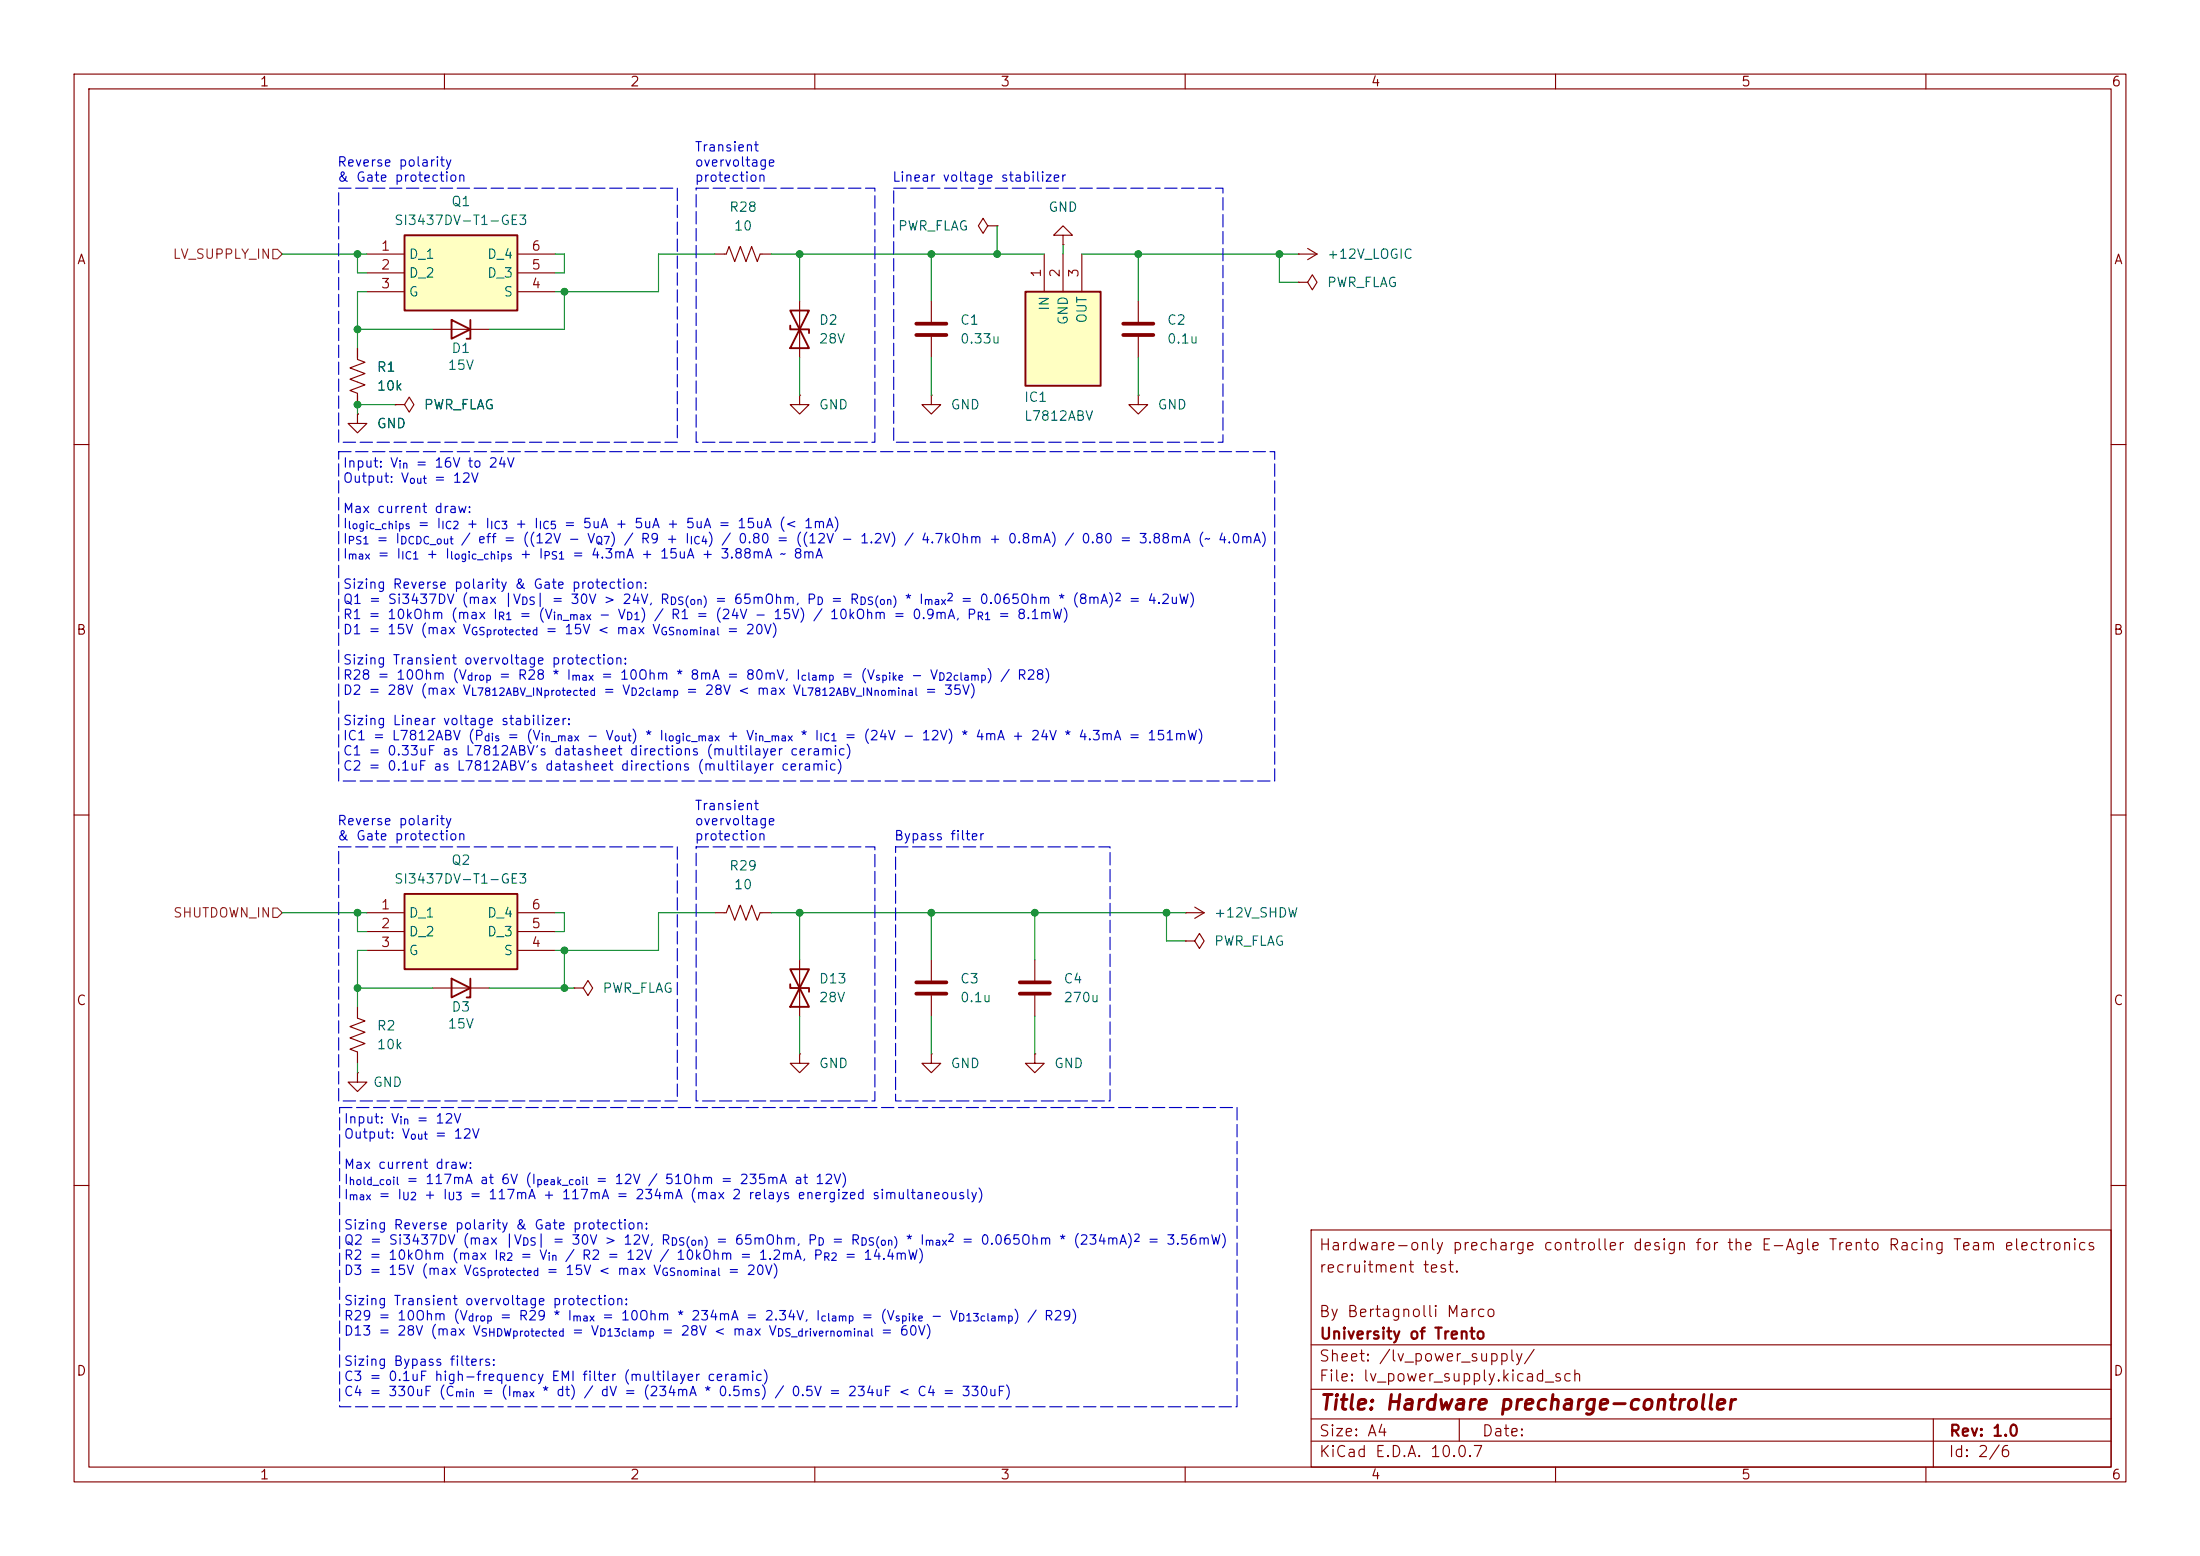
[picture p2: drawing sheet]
<svg xmlns="http://www.w3.org/2000/svg" width="297mm" height="210mm" viewBox="0 0 297 210" stroke-linecap="round" stroke-linejoin="round" font-family="sans-serif">
<g fill="none" stroke="#840000" stroke-width=".15">
<path d="M10 10h277v190h-277zM12 12h273v186h-273zM60 10v2M110 10v2M160 10v2M210 10v2M260 10v2M48.3 55.9v1.3h1.2l-1.2 1.2-1.3-1.2h1.3M48.3 55.9h.1M107.9 53.3v1.3h1.3l-1.3 1.3-1.2-1.3h1.2M107.9 53.3h.1M10 60h2"/>
<path d="M285 60h2M10 110h2M285 110h2M107.9 142.2v1.3h1.3l-1.3 1.3-1.2-1.3h1.2M107.9 142.2h.1M125.7 142.2v1.3h1.3l-1.3 1.3-1.2-1.3h1.2M125.7 142.2h.1M10 160h2M177 166h108v32h-108zM285 160h2M60 198v2M110 198v2"/>
<path d="M160 198v2M177 194.5h108M177 191.5h108M177 187.5h108M177 181.5h108M197 191.5v3M210 198v2M260 198v2M261 191.5v6.5"/>
</g>
<path d="M54.6 31.8h15.2v10.1h-15.2z" fill="#ffffc2"/>
<path d="M54.6 31.8h15.2v10.1h-15.2z" fill="none" stroke="#840000" stroke-width=".25"/>
<path d="M49.5 34.3h5.1M49.5 36.8h5.1M49.5 39.4h5.1M69.8 34.3h5.1M69.8 36.8h5.1M69.8 39.4h5.1M53.3 54.6h1.3l.6-1 .7 1-.7 1-.6-1M53.3 54.6h.1" fill="none" stroke="#840000" stroke-width=".15"/>
<path d="M138.4 39.4h10.2v12.7h-10.2z" fill="#ffffc2"/>
<path d="M138.4 39.4h10.2v12.7h-10.2zM61 43.2l2.5 1.3-2.5 1.2zM63.5 43.2v2.5h-.5M106.7 41.9h2.5l-2.5 5.1h2.5zM106.7 43.9v.6h2.5v.5M61 132.1l2.5 1.3-2.5 1.2zM63.5 132.1v2.5h-.5M106.7 130.8h2.5l-2.5 5.1h2.5zM106.7 132.8v.6h2.5v.5" fill="none" stroke="#840000" stroke-width=".25"/>
<g fill="none" stroke="#840000" stroke-width=".15">
<path d="M96.5 34.3h1.5l.4-1 .8 2 .7-2 .8 2 .8-2 .7 2 .4-1h1.5M141 34.3v5.1M143.5 31.8h1.3l-1.3-1.3-1.3 1.3h1.3v1.2M143.5 33h.1M143.5 34.3v5.1M146 34.3v5.1M48.3 47v1.5l1 .4-2.1 .8 2.1 .7-2.1 .8 2.1 .7-2.1 .8 1.1 .4v1.5M58.4 44.5h7.6M107.9 40.6v7.7M153.7 53.3v1.3h1.2l-1.2 1.3-1.3-1.3h1.3M153.7 53.3h.1M48.3 135.9v1.5l1 .4-2.1 .8 2.1 .7-2.1 .8 2.1 .7-2.1 .8 1.1 .4v1.5"/>
<path d="M58.4 133.4h7.6M77.5 133.4h1.2l.7 1 .6-1-.6-1.1-.7 1.1M77.5 133.4h.1M96.5 123.2h1.5l.4-1 .8 2 .7-2 .8 2 .8-2 .7 2 .4-1h1.5M107.9 129.5v7.7M125.7 129.5v2.8M125.7 134.4v2.8M139.7 129.5v2.8M139.7 134.4v2.8M160 123.2h.1M160 127h1.3l.6-1 .7 1-.7 1-.6-1M160 127h.1"/>
<path d="M160 123.2h2.6M161.3 122.4l1.3 .8M162.6 123.2l-1.3 .8M139.7 142.2v1.3h1.3l-1.3 1.3-1.3-1.3h1.3M139.7 142.2h.1"/>
</g>
<path d="M123.7 132.6h4.1M123.7 134.1h4.1M137.7 132.6h4M137.7 134.1h4" fill="none" stroke="#840000" stroke-width=".51"/>
<path d="M54.6 120.7h15.2v10.1h-15.2z" fill="#ffffc2"/>
<path d="M54.6 120.7h15.2v10.1h-15.2z" fill="none" stroke="#840000" stroke-width=".25"/>
<g fill="none" stroke="#840000" stroke-width=".15">
<path d="M133.3 30.5l-.6-1-.6 1 .6 1 .6-1h1.3M134.6 30.5h.1M175.3 38.1h1.2l.7-1 .6 1-.6 1-.7-1M175.3 38.1h.1M175.3 34.3h.1M175.3 34.3h2.5M176.5 33.5l1.3 .8M177.8 34.3l-1.3 .8M48.3 55.9h.1M48.3 47v1.3M48.3 53.3v1.3M53.3 54.6h.1"/>
<path d="M125.7 53.3v1.3h1.3l-1.3 1.3-1.2-1.3h1.2M125.7 53.3h.1M125.7 40.6v2.8M125.7 45.5v2.8M153.7 40.6v2.8M153.7 45.5v2.8M49.5 123.2h5.1M49.5 125.7h5.1M49.5 128.3h5.1M69.8 123.2h5.1M69.8 125.7h5.1M69.8 128.3h5.1"/>
<path d="M48.3 144.8v1.3h1.2l-1.2 1.2-1.3-1.2h1.3M48.3 144.8h.1"/>
</g>
<path d="M123.7 43.7h4.1M123.7 45.2h4.1M151.6 43.7h4.1M151.6 45.2h4.1" fill="none" stroke="#840000" stroke-width=".51"/>
<path d="M36.8 33.7h.7l.6 .6-.6 .6h-.7zM36.8 122.6h.7l.6 .6-.6 .6h-.7z" fill="none" stroke="#725600" stroke-width=".15"/>
<g fill="none" stroke="#009600" stroke-width=".15">
<path d="M38.1 34.3h11.4M48.3 34.3v2.5h1.2M49.5 39.4h-1.2v7.6M74.9 34.3h1.3v2.5h-1.3M76.2 39.4v5.1h-10.2M96.5 34.3h-7.6v5.1h-14M104.1 34.3h36.9M107.9 34.3v6.3M125.7 34.3v6.3M134.6 30.5v3.8M143.5 33v1.3M146 34.3h29.3"/>
<path d="M153.7 34.3v6.3M172.7 34.3v3.8h2.6M48.3 44.5h10.1M53.3 54.6h-5v1.3M107.9 48.3v5M125.7 48.3v5M153.7 48.3v5M38.1 123.2h11.4M48.3 123.2v2.5h1.2M48.3 133.4h10.1M49.5 128.3h-1.2v7.6M66 133.4h11.5"/>
<path d="M74.9 123.2h1.3v2.5h-1.3M76.2 128.3v5.1M96.5 123.2h-7.6v5.1h-14M104.1 123.2h55.9M107.9 123.2v6.3M107.9 137.2v5M125.7 123.2v6.3M125.7 137.2v5M139.7 123.2v6.3M139.7 137.2v5M157.5 123.2v3.8h2.5M48.3 143.5v1.3"/>
</g>
<path d="M45.7 25.4h45.7v34.3h-45.7zM94 25.4h24.1v34.3h-24.1zM120.6 25.4h44.5v34.3h-44.5zM45.7 61h126.4v44.4h-126.4zM45.7 114.3h45.7v34.3h-45.7zM94 114.3h24.1v34.3h-24.1zM120.9 114.3h29v34.3h-29zM45.8 149.5h121.2v40.4h-121.2z" fill="none" stroke="#0000c2" stroke-width=".15" stroke-dasharray="1.7 .6"/>
<g fill="#009600" stroke="#009600" stroke-width=".14">
<circle cx="107.9" cy="34.3" r=".46"/>
<circle cx="48.3" cy="44.5" r=".46"/>
<circle cx="48.3" cy="34.3" r=".46"/>
<circle cx="48.3" cy="123.2" r=".46"/>
<circle cx="48.3" cy="54.6" r=".46"/>
<circle cx="76.2" cy="39.4" r=".46"/>
<circle cx="107.9" cy="123.2" r=".46"/>
<circle cx="157.5" cy="123.2" r=".46"/>
<circle cx="139.7" cy="123.2" r=".46"/>
<circle cx="125.7" cy="123.2" r=".46"/>
<circle cx="48.3" cy="133.4" r=".46"/>
<circle cx="76.2" cy="128.3" r=".46"/>
<circle cx="76.2" cy="133.4" r=".46"/>
<circle cx="125.7" cy="34.3" r=".46"/>
<circle cx="153.7" cy="34.3" r=".46"/>
<circle cx="172.7" cy="34.3" r=".46"/>
<circle cx="134.6" cy="34.3" r=".46"/>
</g>
<text font-size="2" fill="#840000" x="178" y="190.8">Title: Hardware precharge-controller</text>
<g font-size="1.5" fill="#840000">
<text x="178" y="172.1">recruitment test.</text>
<text x="178" y="169.1">Hardware-only precharge controller design for the E-Agle Trento Racing Team electronics</text>
<text x="178" y="178.1">By Bertagnolli Marco</text>
<text x="178" y="184.1">Sheet: /lv_power_supply/</text>
<text x="178" y="181.1">University of Trento</text>
<text x="178" y="186.8">File: lv_power_supply.kicad_sch</text>
<text x="178" y="197">KiCad E.D.A. 10.0.7</text>
<text x="178" y="194.2">Size: A4</text>
<text x="200" y="194.2">Date:</text>
<text x="263" y="197">Id: 2/6</text>
<text x="263" y="194.2">Rev: 1.0</text>
</g>
<g font-size="1.3" fill="#840000">
<text x="35" y="12">1</text>
<text x="85" y="12">2</text>
<text x="135" y="12">3</text>
<text x="185" y="12">4</text>
<text x="235" y="12">5</text>
<text x="285" y="12">6</text>
<text x="10.3" y="36">A</text>
<text x="285.3" y="36">A</text>
<text x="10.2" y="86">B</text>
<text x="285.2" y="86">B</text>
<text x="10.2" y="136">C</text>
<text x="285.2" y="136">C</text>
<text x="10.2" y="186">D</text>
<text x="285.2" y="186">D</text>
<text x="35" y="200">1</text>
<text x="85" y="200">2</text>
<text x="135" y="200">3</text>
<text x="185" y="200">4</text>
<text x="235" y="200">5</text>
<text x="285" y="200">6</text>
</g>
<g font-size="1.3" fill="#0000c2">
<text x="45.4" y="22.8">Reverse polarity</text>
<text x="93.7" y="20.8">Transient</text>
<text x="93.7" y="22.8">overvoltage</text>
<text x="45.4" y="24.8">&amp; Gate protection</text>
<text x="93.7" y="24.9">protection</text>
<text x="120.4" y="24.8">Linear voltage stabilizer</text>
<text x="46.2" y="63.4">Input: V</text>
<text x="46.2" y="65.5">Output: V</text>
<text x="56" y="63.4">= 16V to 24V</text>
<text x="58.5" y="65.5">= 12V</text>
<text x="46.2" y="69.6">Max current draw:</text>
<text x="46.2" y="71.6">I</text>
<text x="56.3" y="71.6">= I</text>
<text x="62.9" y="71.6">+ I</text>
<text x="69.4" y="71.6">+ I</text>
<text x="76" y="71.6">= 5uA + 5uA + 5uA = 15uA (&lt; 1mA)</text>
<text x="46.2" y="73.7">I</text>
<text x="46.2" y="75.7">I</text>
<text x="50.7" y="73.7">= I</text>
<text x="50.9" y="75.7">= I</text>
<text x="57.4" y="75.7">+ I</text>
<text x="62.1" y="73.7">/ eff = ((12V - V</text>
<text x="70.1" y="75.7">+ I</text>
<text x="77.1" y="75.7">= 4.3mA + 15uA + 3.88mA ~ 8mA</text>
<text x="82.3" y="73.7">) / R9 + I</text>
<text x="95.4" y="73.7">) / 0.80 = ((12V - 1.2V) / 4.7kOhm + 0.8mA) / 0.80 = 3.88mA (~ 4.0mA)</text>
<text x="46.2" y="79.8">Sizing Reverse polarity &amp; Gate protection:</text>
<text x="46.2" y="81.8">Q1 = Si3437DV (max |V</text>
<text x="46.2" y="83.9">R1 = 10kOhm (max I</text>
<text x="70" y="83.9">= (V</text>
<text x="72.2" y="81.8">| = 30V &gt; 24V, R</text>
<text x="80.7" y="83.9">- V</text>
<text x="86.3" y="83.9">) / R1 = (24V - 15V) / 10kOhm = 0.9mA, P</text>
<text x="96.4" y="81.8">= 65mOhm, P</text>
<text x="112.1" y="81.8">= R</text>
<text x="122" y="81.8">* I</text>
<text x="129.6" y="81.8">= 0.065Ohm * (8mA)</text>
<text x="134.7" y="83.9">= 8.1mW)</text>
<text x="152.3" y="81.8">= 4.2uW)</text>
<text x="46.2" y="85.9">D1 = 15V (max V</text>
<text x="73.5" y="85.9">= 15V &lt; max V</text>
<text x="98" y="85.9">= 20V)</text>
<text x="46.2" y="90">Sizing Transient overvoltage protection:</text>
<text x="46.2" y="92.1">R28 = 10Ohm (V</text>
<text x="46.2" y="94.1">D2 = 28V (max V</text>
<text x="67.2" y="92.1">= R28 * I</text>
<text x="81" y="92.1">= 10Ohm * 8mA = 80mV, I</text>
<text x="81.3" y="94.1">= V</text>
<text x="92.5" y="94.1">= 28V &lt; max V</text>
<text x="113.5" y="92.1">= (V</text>
<text x="122.9" y="92.1">- V</text>
<text x="124.8" y="94.1">= 35V)</text>
<text x="133.1" y="92.1">) / R28)</text>
<text x="46.2" y="98.2">Sizing Linear voltage stabilizer:</text>
<text x="46.2" y="100.2">IC1 = L7812ABV (P</text>
<text x="68.4" y="100.2">= (V</text>
<text x="79.1" y="100.2">- V</text>
<text x="85.1" y="100.2">) * I</text>
<text x="98.1" y="100.2">+ V</text>
<text x="107.9" y="100.2">* I</text>
<text x="113.9" y="100.2">= (24V - 12V) * 4mA + 24V * 4.3mA = 151mW)</text>
<text x="46.2" y="102.3">C1 = 0.33uF as L7812ABV's datasheet directions (multilayer ceramic)</text>
<text x="46.2" y="104.3">C2 = 0.1uF as L7812ABV's datasheet directions (multilayer ceramic)</text>
<text x="45.4" y="111.7">Reverse polarity</text>
<text x="45.4" y="113.7">&amp; Gate protection</text>
<text x="93.7" y="109.7">Transient</text>
<text x="93.7" y="111.7">overvoltage</text>
<text x="93.7" y="113.8">protection</text>
<text x="120.6" y="113.7">Bypass filter</text>
<text x="46.3" y="152">Input: V</text>
<text x="46.3" y="154">Output: V</text>
<text x="56.1" y="152">= 12V</text>
<text x="58.6" y="154">= 12V</text>
<text x="46.3" y="158.1">Max current draw:</text>
<text x="46.3" y="160.1">I</text>
<text x="54.8" y="160.1">= 117mA at 6V (I</text>
<text x="80.3" y="160.1">= 12V / 51Ohm = 235mA at 12V)</text>
<text x="46.3" y="162.2">I</text>
<text x="46.3" y="166.3">Sizing Reverse polarity &amp; Gate protection:</text>
<text x="51" y="162.2">= I</text>
<text x="57.1" y="162.2">+ I</text>
<text x="63.3" y="162.2">= 117mA + 117mA = 234mA (max 2 relays energized simultaneously)</text>
<text x="46.3" y="168.3">Q2 = Si3437DV (max |V</text>
<text x="46.3" y="170.4">R2 = 10kOhm (max I</text>
<text x="46.3" y="172.4">D3 = 15V (max V</text>
<text x="70.1" y="170.4">= V</text>
<text x="72.3" y="168.3">| = 30V &gt; 12V, R</text>
<text x="73.7" y="172.4">= 15V &lt; max V</text>
<text x="76.1" y="170.4">/ R2 = 12V / 10kOhm = 1.2mA, P</text>
<text x="96.5" y="168.3">= 65mOhm, P</text>
<text x="98.2" y="172.4">= 20V)</text>
<text x="112.2" y="168.3">= R</text>
<text x="113.9" y="170.4">= 14.4mW)</text>
<text x="122.2" y="168.3">* I</text>
<text x="129.7" y="168.3">= 0.065Ohm * (234mA)</text>
<text x="154.8" y="168.3">= 3.56mW)</text>
<text x="46.3" y="176.5">Sizing Transient overvoltage protection:</text>
<text x="46.3" y="178.5">R29 = 10Ohm (V</text>
<text x="67.4" y="178.5">= R29 * I</text>
<text x="81.2" y="178.5">= 10Ohm * 234mA = 2.34V, I</text>
<text x="116.2" y="178.5">= (V</text>
<text x="125.6" y="178.5">- V</text>
<text x="136.7" y="178.5">) / R29)</text>
<text x="46.3" y="180.6">D13 = 28V (max V</text>
<text x="46.3" y="184.7">Sizing Bypass filters:</text>
<text x="77.1" y="180.6">= V</text>
<text x="89.3" y="180.6">= 28V &lt; max V</text>
<text x="118.8" y="180.6">= 60V)</text>
<text x="46.3" y="186.7">C3 = 0.1uF high-frequency EMI filter (multilayer ceramic)</text>
<text x="46.3" y="188.8">C4 = 330uF (C</text>
<text x="65" y="188.8">= (I</text>
<text x="73" y="188.8">* dt) / dV = (234mA * 0.5ms) / 0.5V = 234uF &lt; C4 = 330uF)</text>
</g>
<g font-size="1.3" fill="#006464">
<text x="60.8" y="28.1">Q1</text>
<text x="98.4" y="28.9">R28</text>
<text x="141.4" y="28.9">GND</text>
<text x="53.1" y="30.7">SI3437DV-T1-GE3</text>
<text x="55.1" y="35.3">D_1</text>
<text x="65.7" y="35.3">D_4</text>
<text x="99" y="31.4">10</text>
<text x="121.1" y="31.4">PWR_FLAG</text>
<text x="179.1" y="35.3">+12V_LOGIC</text>
<text x="55.1" y="37.8">D_2</text>
<text x="55.1" y="40.3">G</text>
<text x="65.7" y="37.8">D_3</text>
<text x="67.9" y="40.3">S</text>
<text x="179.1" y="39.1">PWR_FLAG</text>
<text x="60.9" y="48">D1</text>
<text x="110.5" y="44.1">D2</text>
<text x="110.5" y="46.7">28V</text>
<text x="129.5" y="44.1">C1</text>
<text x="129.5" y="46.7">0.33u</text>
<text x="141.9" y="42" transform="rotate(-90 141.9 42)">IN</text>
<text x="144.5" y="44" transform="rotate(-90 144.5 44)">GND</text>
<text x="147" y="43.7" transform="rotate(-90 147 43.7)">OUT</text>
<text x="157.5" y="44.1">C2</text>
<text x="157.5" y="46.7">0.1u</text>
<text x="50.8" y="50.5">R1</text>
<text x="50.8" y="53">10k</text>
<text x="60.3" y="50.2">15V</text>
<text x="50.8" y="58.1">GND</text>
<text x="57.1" y="55.6">PWR_FLAG</text>
<text x="110.5" y="55.6">GND</text>
<text x="128.3" y="55.6">GND</text>
<text x="138.2" y="54.6">IC1</text>
<text x="138.2" y="57.1">L7812ABV</text>
<text x="156.2" y="55.6">GND</text>
<text x="53.1" y="119.6">SI3437DV-T1-GE3</text>
<text x="60.8" y="117">Q2</text>
<text x="98.4" y="117.8">R29</text>
<text x="55.1" y="124.2">D_1</text>
<text x="65.7" y="124.2">D_4</text>
<text x="99" y="120.3">10</text>
<text x="163.8" y="124.2">+12V_SHDW</text>
<text x="55.1" y="126.7">D_2</text>
<text x="55.1" y="129.2">G</text>
<text x="65.7" y="126.7">D_3</text>
<text x="67.9" y="129.2">S</text>
<text x="163.8" y="128">PWR_FLAG</text>
<text x="60.9" y="136.9">D3</text>
<text x="81.3" y="134.3">PWR_FLAG</text>
<text x="110.5" y="133">D13</text>
<text x="110.5" y="135.6">28V</text>
<text x="129.5" y="133">C3</text>
<text x="129.5" y="135.6">0.1u</text>
<text x="143.5" y="133">C4</text>
<text x="143.5" y="135.6">270u</text>
<text x="50.8" y="139.4">R2</text>
<text x="50.8" y="141.9">10k</text>
<text x="60.3" y="139.1">15V</text>
<text x="50.3" y="147">GND</text>
<text x="110.5" y="144.5">GND</text>
<text x="128.3" y="144.5">GND</text>
<text x="142.2" y="144.5">GND</text>
</g>
<g font-size="1.3" fill="#725600">
<text x="23.2" y="35.3">LV_SUPPLY_IN</text>
<text x="23.3" y="124.2">SHUTDOWN_IN</text>
</g>
<g font-size="1.3" fill="#a90000">
<text x="51.3" y="34.2">1</text>
<text x="71.7" y="34.2">6</text>
<text x="51.3" y="36.7">2</text>
<text x="51.3" y="39.2">3</text>
<text x="71.7" y="39.2">4</text>
<text x="71.7" y="36.7">5</text>
<text x="140.8" y="37.6" transform="rotate(-90 140.8 37.6)">1</text>
<text x="143.4" y="37.6" transform="rotate(-90 143.4 37.6)">2</text>
<text x="145.9" y="37.6" transform="rotate(-90 145.9 37.6)">3</text>
<text x="51.3" y="123.1">1</text>
<text x="51.3" y="125.6">2</text>
<text x="71.7" y="125.6">5</text>
<text x="71.7" y="123.1">6</text>
<text x="51.3" y="128.1">3</text>
<text x="71.7" y="128.1">4</text>
</g>
<g font-size="1" fill="#0000c2">
<text x="53.7" y="63.5">in</text>
<text x="55.1" y="65.5">out</text>
<text x="46.8" y="71.7">logic_chips</text>
<text x="59.5" y="71.7">IC2</text>
<text x="66" y="71.7">IC3</text>
<text x="72.6" y="71.7">IC5</text>
<text x="46.8" y="73.7">PS1</text>
<text x="46.8" y="75.8">max</text>
<text x="53.9" y="73.7">DCDC_out</text>
<text x="54" y="75.8">IC1</text>
<text x="60.6" y="75.8">logic_chips</text>
<text x="73.2" y="75.8">PS1</text>
<text x="80.3" y="73.7">Q7</text>
<text x="93" y="73.7">IC4</text>
<text x="67.1" y="83.9">R1</text>
<text x="70.2" y="81.9">DS</text>
<text x="74.5" y="83.9">in_max</text>
<text x="84.4" y="83.9">D1</text>
<text x="90.3" y="81.9">DS(on)</text>
<text x="110.1" y="81.9">D</text>
<text x="115.9" y="81.9">DS(on)</text>
<text x="124.6" y="81.9">max</text>
<text x="127.7" y="81.4">2</text>
<text x="131.7" y="83.9">R1</text>
<text x="150.4" y="81.4">2</text>
<text x="63.5" y="86">GSprotected</text>
<text x="89.1" y="86">GSnominal</text>
<text x="62.9" y="92.1">drop</text>
<text x="63.5" y="94.2">L7812ABV_INprotected</text>
<text x="77" y="92.1">max</text>
<text x="85" y="94.2">D2clamp</text>
<text x="108" y="92.1">clamp</text>
<text x="108" y="94.2">L7812ABV_INnominal</text>
<text x="118" y="92.1">spike</text>
<text x="126.5" y="92.1">D2clamp</text>
<text x="65.2" y="100.3">dis</text>
<text x="72.9" y="100.3">in_max</text>
<text x="82.8" y="100.3">out</text>
<text x="89.5" y="100.3">logic_max</text>
<text x="101.7" y="100.3">in_max</text>
<text x="110.5" y="100.3">IC1</text>
<text x="53.8" y="152">in</text>
<text x="55.2" y="154.1">out</text>
<text x="47" y="160.2">hold_coil</text>
<text x="72.3" y="160.2">peak_coil</text>
<text x="47" y="162.2">max</text>
<text x="54.2" y="162.2">U2</text>
<text x="60.3" y="162.2">U3</text>
<text x="127.8" y="167.9">2</text>
<text x="152.9" y="167.9">2</text>
<text x="63.6" y="172.5">GSprotected</text>
<text x="67.2" y="170.4">R2</text>
<text x="70.4" y="168.4">DS</text>
<text x="73.8" y="170.4">in</text>
<text x="89.2" y="172.5">GSnominal</text>
<text x="90.4" y="168.4">DS(on)</text>
<text x="110.2" y="168.4">D</text>
<text x="111" y="170.4">R2</text>
<text x="116" y="168.4">DS(on)</text>
<text x="124.7" y="168.4">max</text>
<text x="63" y="178.6">drop</text>
<text x="77.1" y="178.6">max</text>
<text x="110.7" y="178.6">clamp</text>
<text x="120.7" y="178.6">spike</text>
<text x="129.2" y="178.6">D13clamp</text>
<text x="64.8" y="180.6">SHDWprotected</text>
<text x="80.8" y="180.6">D13clamp</text>
<text x="104.8" y="180.6">DS_drivernominal</text>
<text x="61.3" y="188.8">min</text>
<text x="69" y="188.8">max</text>
</g>
</svg>
